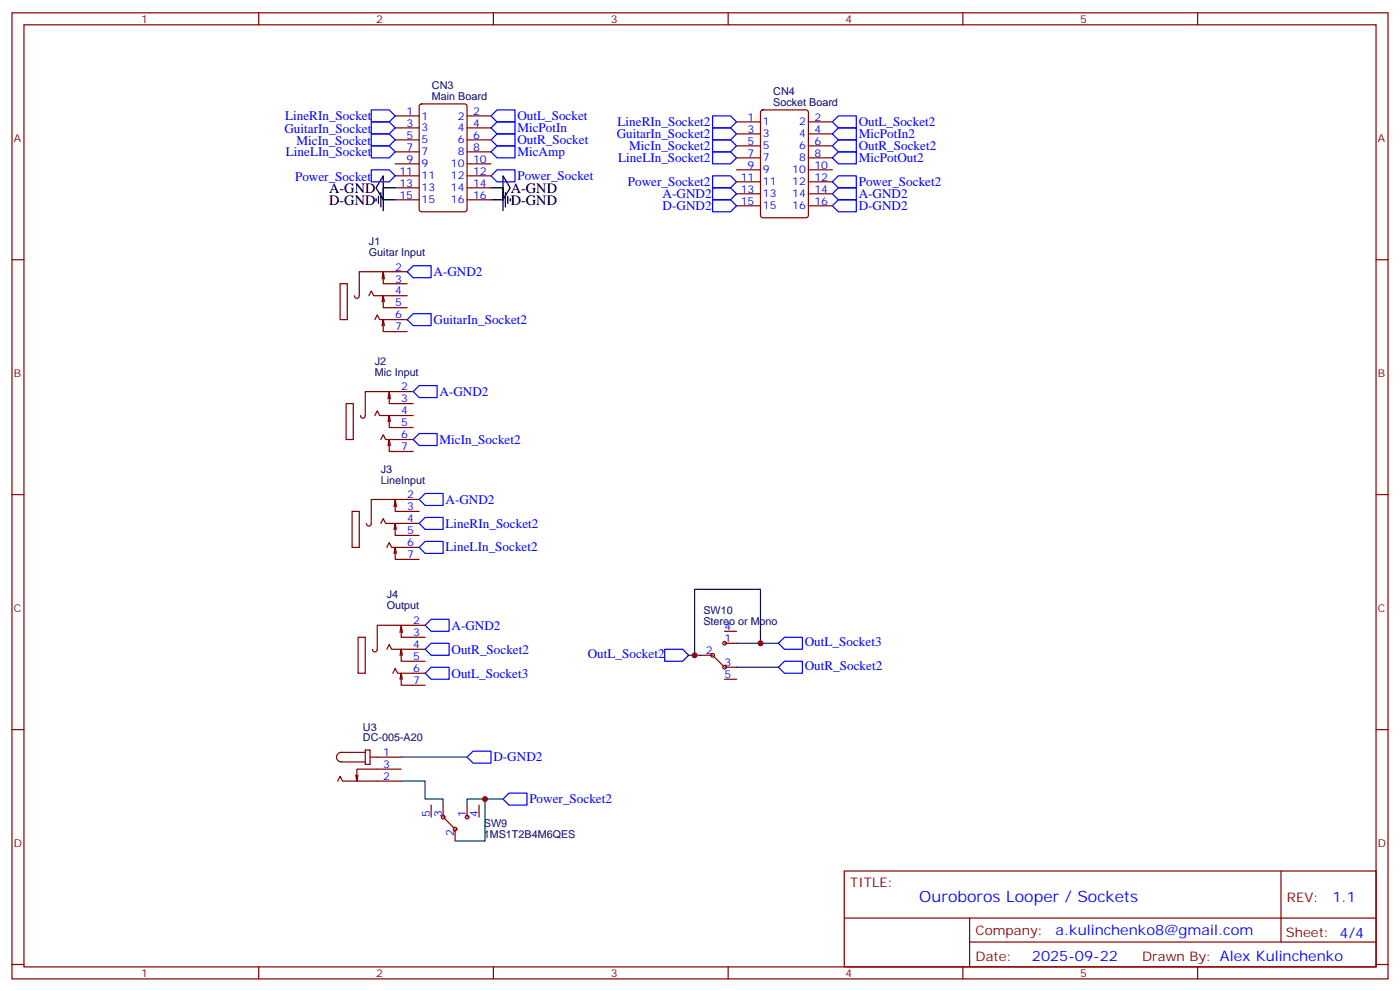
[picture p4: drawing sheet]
<svg xmlns="http://www.w3.org/2000/svg" width="412mm" height="292mm" viewBox="0 0 412 292" stroke-linecap="round" stroke-linejoin="round" font-family="sans-serif">
<g fill="none" stroke="#870000" stroke-width=".35">
<path d="M3.5 3.8h405.4v284.3h-405.4zM7.1 7.3h398.2v277.3h-398.2zM76.2 3.8v3.5M145.3 3.8v3.5M214.5 3.8v3.5M283.6 3.8v3.5M352.8 3.8v3.5M116.4 34.1h7.1M116.4 37.6h7.1M123.7 30.8l.5-.2h12.7l.6 .4 .1 30.6-.5 .7h-12.9l-.7-.4v-30.6zM137.6 34.1h7M137.6 37.6h7"/>
<path d="M217 35.9h7M217 39.4h7M224.2 32.6l.5-.3h12.7l.7 .5v30.6l-.4 .6-13 .1-.6-.5-.1-30.5zM238.1 35.9h7.1M238.1 39.4h7.1M116.4 41.2h7.1M116.4 44.7h7.1M116.4 48.2h7.1M116.4 51.8h7.1M116.4 55.3h7.1M116.4 58.8h7.1M137.6 41.2h7"/>
<path d="M137.6 44.7h7M137.6 48.2h7M137.6 51.8h7M137.6 55.3h7M137.6 58.8h7M217 42.9h7M217 46.5h7M217 50h7M217 53.5h7M217 57h7M238.1 42.9h7.1M238.1 46.5h7.1"/>
<path d="M238.1 50h7.1M238.1 53.5h7.1M238.1 57h7.1M3.5 76.4h3.6M112.9 80l-.4 2.1M119.9 80h-14.1l-.1 7.5a.69 .69 0 0 1-1.2 0l-.1-.5M217 60.6h7M238.1 60.6h7.1M405.3 76.4h3.6M100.2 83.5h2.1v10.6h-2.1zM108.7 87l.7-1.4 .7 1.4h9.8M110.4 94.1l.7-1.4 .7 1.4h8.1"/>
<path d="M112.5 88.8l.4-1.8v3.6h7M112.5 95.8l.4-1.7v3.5h7M112.9 87l.3 1.8M112.9 94.1l.3 1.7M113.2 82.1l-.3-2.1v3.5h7M102 118.8h2.1v10.6h-2.1zM114.7 115.3l-.4 2.1M115 117.4l-.3-2.1v3.5h7M121.7 115.3h-14.1l-.1 7.4a.69 .69 0 0 1-1.2 0l-.1-.4M110.4 122.3l.7-1.4 .7 1.4h9.9M112.2 129.4l.7-1.4 .7 1.4h8.1M114.3 124.1l.4-1.8v3.5h7"/>
<path d="M114.3 131.1l.4-1.7v3.5h7M114.7 122.3l.3 1.8M114.7 129.4l.3 1.7M3.5 145.6h3.6M103.7 150.5h2.1v10.6h-2.1zM112.2 154.1l.7-1.5 .7 1.5h9.9M116.1 155.8l.3-1.7v3.5h7.1M116.4 147l-.3 2.1M116.4 154.1l.4 1.7M116.8 149.1l-.4-2.1v3.5h7.1M123.5 147h-14.1l-.1 7.5a.69 .69 0 0 1-1.2 0l-.2-.4M405.3 145.6h3.6"/>
<path d="M113.9 161.1l.8-1.4 .7 1.4h8.1M116.1 162.9l.3-1.8v3.5h7.1M116.4 161.1l.4 1.8M105.5 187.6h2.1v10.6h-2.1zM113.9 191.1l.8-1.4 .7 1.4h9.8M115.7 198.2l.7-1.5 .7 1.5h8.1M117.8 192.9l.4-1.8v3.5h7M117.8 199.9l.4-1.7v3.5h7M118.2 184l-.4 2.2M118.2 191.1l.3 1.8M118.2 198.2l.3 1.7M118.5 186.2l-.3-2.2v3.6h7"/>
<path d="M125.2 184h-14.1l-.1 7.5a.69 .69 0 0 1-1.2 0l-.1-.4M206.4 192.9h3.5M210.3 193.2l2.8 2.8M213.4 196.4h3.6M213.4 189.3h3.6M213.4 185.8h3.6M213.4 199.9h3.6M3.5 214.7h3.6M405.3 214.7h3.6M99.5 229.9l.7-1.4 .7 1.4h17.3M105.5 228.1l-.4 1.8M107.6 220.7h1.4v4.3h-1.4z"/>
<path d="M107.6 221.4h-7.1a1.41 1.41 0 0 0-1.4 1.4 1.41 1.41 0 0 0 1.4 1.5h7.1M109 222.8h9.2M118.2 226.4h-13.1v3.5l-.3-1.8M127 237v3.5M130.5 237v3.5M137.6 237v3.5M141.1 237v3.5M130.9 240.8l2.8 2.9M134.1 244v3.5M248.7 256.4h156.6v28.2h-156.6zM377.3 256.4v20.9M248.7 270.2h156.5"/>
<path d="M285.6 277.3h119.6M285.6 270.2v14.1M3.5 283.9h3.6M76.2 284.6v3.5M145.3 284.6v3.5M214.5 284.6v3.5M283.6 284.6v3.5M352.8 284.6v3.5M405.3 283.9h3.6"/>
<circle cx="209.9" cy="192.9" r=".53"/>
<circle cx="213.4" cy="189.3" r=".53"/>
<circle cx="213.4" cy="196.4" r=".53"/>
<circle cx="130.5" cy="240.5" r=".53"/>
<circle cx="134.1" cy="244" r=".53"/>
<circle cx="137.6" cy="240.5" r=".53"/>
</g>
<g fill="none" stroke="#000" stroke-width=".35">
<path d="M110.8 58.5v.7M111.5 57.7v2.2M112.2 56.7v4.2M112.9 51.8v7l-2.1-3.5zM112.9 58.8h3.5M112.9 55.3h3.5M112.9 55.6v6.4M144.6 58.8h3.6M144.6 55.3h3.6M148.2 51.8l2.1 3.5-2.1 3.5zM148.2 55.6v6.4M148.9 56.7v4.2"/>
<path d="M149.6 57.7v2.2M150.3 58.5v.7"/>
</g>
<g fill="none" stroke="#00f" stroke-width=".35">
<path d="M109.4 32.3h5.3l1.7 1.8-1.7 1.8h-5.3zM109.4 35.9h5.3l1.7 1.7-1.7 1.8h-5.3zM109.4 39.4h5.3l1.7 1.8-1.7 1.7h-5.3zM144.6 37.6l1.8-1.7h5.3v3.5h-5.3zM146.4 32.3h5.3v3.6h-5.3l-1.8-1.8zM209.9 37.6h5.3l1.8 1.8-1.8 1.8h-5.3zM209.9 34.1h5.3l1.8 1.8-1.8 1.7h-5.3zM245.2 35.9l1.7-1.8h5.3v3.5h-5.3zM245.2 39.4l1.7-1.8h5.3v3.6h-5.3zM109.4 42.9h5.3l1.7 1.8-1.7 1.8h-5.3zM109.4 50h5.3l1.7 1.8-1.7 1.7h-5.3zM144.6 51.8l1.8-1.8h5.3v3.5h-5.3z"/>
<path d="M144.6 41.2l1.8-1.8h5.3v3.5h-5.3zM144.6 44.7l1.8-1.8h5.3v3.6h-5.3zM209.9 41.2h5.3l1.8 1.7-1.8 1.8h-5.3zM209.9 44.7h5.3l1.8 1.8-1.8 1.7h-5.3zM209.9 51.8h5.3l1.8 1.7-1.8 1.8h-5.3zM209.9 58.8h5.3l1.8 1.8-1.8 1.7h-5.3zM209.9 55.3h5.3l1.8 1.7-1.8 1.8h-5.3zM245.2 42.9l1.7-1.7h5.3v3.5h-5.3zM245.2 57l1.7-1.7h5.3v3.5h-5.3zM245.2 53.5l1.7-1.7h5.3v3.5h-5.3zM246.9 44.7h5.3v3.5h-5.3l-1.7-1.7zM119.9 80l1.8-1.8h5.3v3.5h-5.3z"/>
<path d="M245.2 60.6l1.7-1.8h5.3v3.5h-5.3zM119.9 94.1l1.8-1.8h5.3v3.5h-5.3zM121.7 115.3l1.8-1.8h5.3v3.5h-5.3zM121.7 129.4l1.8-1.8h5.3v3.5h-5.3zM123.5 154.1l1.7-1.8h5.3v3.5h-5.3zM123.5 147l1.7-1.8h5.3v3.6h-5.3zM123.5 161.1l1.7-1.8h5.3v3.6h-5.3zM125.2 184l1.8-1.7h5.3v3.5h-5.3zM125.2 198.2l1.8-1.8h5.3v3.5h-5.3zM125.2 191.1l1.8-1.8h5.3v3.6h-5.3zM195.8 191.1h5.3l1.7 1.8-1.7 1.7h-5.3zM229.3 189.3l1.8-1.7h5.3v3.5h-5.3z"/>
<path d="M231.1 194.6h5.3v3.6h-5.3l-1.8-1.8zM137.6 222.8l1.7-1.7h5.3v3.5h-5.3zM148.2 235.2l1.7-1.8h5.3v3.6h-5.3z"/>
</g>
<path d="M202.8 192.9h3.6M217 189.3h12.3M217 196.4h12.3M224 189.3v-15.8h-19.4v19.4M118.2 229.9h7v5.3h5.3v1.8M118.2 222.8h19.4M142.9 235.2v12.3h-8.8M148.2 235.2h-10.6v1.8" fill="none" stroke="#008700" stroke-width=".35"/>
<g fill="#c00">
<circle cx="204.6" cy="192.9" r=".88"/>
<circle cx="224" cy="189.3" r=".88"/>
<circle cx="142.9" cy="235.2" r=".88"/>
</g>
<text font-size="4.6" fill="#00f" x="270.8" y="265.4">Ouroboros Looper / Sockets</text>
<g font-size="4.2">
<text x="97" y="56.7">A-GND</text>
<text x="150.5" y="56.8">A-GND</text>
<text x="97" y="60.2">D-GND</text>
<text x="150.5" y="60.3">D-GND</text>
</g>
<g font-size="4.2" fill="#00f">
<text x="392.5" y="265.6">1.1</text>
<text x="310.9" y="275.2">a.kulinchenko8@gmail.com</text>
<text x="304" y="283">2025-09-22</text>
</g>
<g font-size="3.9" fill="#00f">
<text x="84" y="35.5">LineRIn_Socket</text>
<text x="152.4" y="35.4">OutL_Socket</text>
<text x="83.8" y="39.1">GuitarIn_Socket</text>
<text x="152.4" y="39">MicPotIn</text>
<text x="181.7" y="40.7">GuitarIn_Socket2</text>
<text x="181.9" y="37.1">LineRIn_Socket2</text>
<text x="252.9" y="40.7">MicPotIn2</text>
<text x="252.9" y="37.1">OutL_Socket2</text>
<text x="84.2" y="46">LineLIn_Socket</text>
<text x="87.3" y="42.6">MicIn_Socket</text>
<text x="152.4" y="42.4">OutR_Socket</text>
<text x="152.4" y="45.9">MicAmp</text>
<text x="182.1" y="47.7">LineLIn_Socket2</text>
<text x="185.3" y="44.2">MicIn_Socket2</text>
<text x="252.9" y="44.2">OutR_Socket2</text>
<text x="252.9" y="47.7">MicPotOut2</text>
<text x="86.9" y="53.2">Power_Socket</text>
<text x="152.4" y="52.9">Power_Socket</text>
<text x="184.9" y="54.8">Power_Socket2</text>
<text x="195.2" y="58.4">A-GND2</text>
<text x="252.9" y="58.3">A-GND2</text>
<text x="252.9" y="54.8">Power_Socket2</text>
<text x="195.2" y="61.9">D-GND2</text>
<text x="252.9" y="61.8">D-GND2</text>
<text x="127.7" y="81.2">A-GND2</text>
<text x="127.7" y="95.3">GuitarIn_Socket2</text>
<text x="129.5" y="116.5">A-GND2</text>
<text x="129.5" y="130.6">MicIn_Socket2</text>
<text x="131.2" y="148.3">A-GND2</text>
<text x="131.2" y="155.3">LineRIn_Socket2</text>
<text x="131.2" y="162.3">LineLIn_Socket2</text>
<text x="133" y="185.3">A-GND2</text>
<text x="237.1" y="190.1">OutL_Socket3</text>
<text x="133" y="192.4">OutR_Socket2</text>
<text x="173.1" y="193.7">OutL_Socket2</text>
<text x="237.1" y="197.2">OutR_Socket2</text>
<text x="133" y="199.4">OutL_Socket3</text>
<text x="145.3" y="224.1">D-GND2</text>
<text x="155.9" y="236.4">Power_Socket2</text>
</g>
<g font-size="3.9" fill="#800">
<text x="250.5" y="260.9">TITLE:</text>
<text x="379.1" y="265.6">REV:</text>
<text x="287.4" y="275.1">Company:</text>
<text x="378.7" y="275.8">Sheet: 4/4</text>
<text x="287.4" y="282.8">Date:</text>
<text x="336.4" y="282.9">Drawn By: Alex Kulinchenko</text>
</g>
<g font-size="3.2" fill="#800">
<text x="41.6" y="6.8">1</text>
<text x="110.8" y="6.8">2</text>
<text x="179.9" y="6.8">3</text>
<text x="249.1" y="6.8">4</text>
<text x="318.2" y="6.8">5</text>
<text x="4.1" y="41.9">A</text>
<text x="405.9" y="41.9">A</text>
<text x="4.1" y="111">B</text>
<text x="405.9" y="111">B</text>
<text x="4.1" y="180.2">C</text>
<text x="405.9" y="180.2">C</text>
<text x="4.1" y="249.3">D</text>
<text x="405.9" y="249.3">D</text>
<text x="41.6" y="287.6">1</text>
<text x="110.8" y="287.6">2</text>
<text x="179.9" y="287.6">3</text>
<text x="249.1" y="287.6">4</text>
<text x="318.2" y="287.6">5</text>
</g>
<g font-size="3.2" fill="#000080">
<text x="127.2" y="29.4">Main Board</text>
<text x="127.2" y="26.2">CN3</text>
<text x="227.8" y="28">CN4</text>
<text x="227.8" y="31.2">Socket Board</text>
<text x="108.7" y="75.3">Guitar Input</text>
<text x="108.7" y="72.1">J1</text>
<text x="110.4" y="107.3">J2</text>
<text x="110.4" y="110.6">Mic Input</text>
<text x="112.2" y="142.3">LineInput</text>
<text x="112.2" y="139.1">J3</text>
<text x="114" y="179.4">Output</text>
<text x="114" y="176.1">J4</text>
<text x="207.2" y="184">Stereo or Mono</text>
<text x="207.2" y="180.8">SW10</text>
<text x="106.9" y="215.1">U3</text>
<text x="106.9" y="218.2">DC-005-A20</text>
<text x="142.5" y="243.4">SW9</text>
<text x="142.5" y="246.6">1MS1T2B4M6QES</text>
</g>
<g font-size="3.2" fill="#00f">
<text x="119.7" y="33.8">1</text>
<text x="124.2" y="35.2">1</text>
<text x="134.9" y="35.2">2</text>
<text x="139.3" y="33.8">2</text>
<text x="220.2" y="35.5">1</text>
<text x="239.9" y="35.5">2</text>
<text x="119.7" y="37.3">3</text>
<text x="119.7" y="40.8">5</text>
<text x="124.2" y="38.7">3</text>
<text x="134.9" y="38.7">4</text>
<text x="139.3" y="37.3">4</text>
<text x="139.3" y="40.8">6</text>
<text x="220.2" y="39.1">3</text>
<text x="224.7" y="36.9">1</text>
<text x="224.7" y="40.5">3</text>
<text x="235.4" y="36.9">2</text>
<text x="235.4" y="40.5">4</text>
<text x="239.9" y="39.1">4</text>
<text x="119.7" y="44.3">7</text>
<text x="119.7" y="47.9">9</text>
<text x="124.2" y="42.2">5</text>
<text x="124.2" y="45.8">7</text>
<text x="134.9" y="42.2">6</text>
<text x="134.9" y="45.8">8</text>
<text x="139.3" y="44.3">8</text>
<text x="139.3" y="47.9">10</text>
<text x="220.2" y="42.6">5</text>
<text x="220.2" y="46.1">7</text>
<text x="224.7" y="44">5</text>
<text x="224.7" y="47.5">7</text>
<text x="235.4" y="44">6</text>
<text x="235.4" y="47.5">8</text>
<text x="239.9" y="42.6">6</text>
<text x="239.9" y="46.1">8</text>
<text x="117.7" y="51.4">11</text>
<text x="124.2" y="49.3">9</text>
<text x="124.2" y="52.8">11</text>
<text x="132.8" y="49.3">10</text>
<text x="132.8" y="52.8">12</text>
<text x="139.3" y="51.4">12</text>
<text x="218.2" y="53.2">11</text>
<text x="220.2" y="49.6">9</text>
<text x="224.7" y="51">9</text>
<text x="233.4" y="51">10</text>
<text x="239.9" y="49.6">10</text>
<text x="239.9" y="53.2">12</text>
<text x="117.7" y="54.9">13</text>
<text x="117.7" y="58.5">15</text>
<text x="124.2" y="56.3">13</text>
<text x="124.2" y="59.9">15</text>
<text x="132.8" y="56.3">14</text>
<text x="132.8" y="59.9">16</text>
<text x="139.3" y="54.9">14</text>
<text x="139.3" y="58.5">16</text>
<text x="218.2" y="56.7">13</text>
<text x="224.7" y="54.6">11</text>
<text x="224.7" y="58.1">13</text>
<text x="233.4" y="54.6">12</text>
<text x="233.4" y="58.1">14</text>
<text x="239.9" y="56.7">14</text>
<text x="218.2" y="60.2">15</text>
<text x="224.7" y="61.6">15</text>
<text x="233.4" y="61.6">16</text>
<text x="239.9" y="60.2">16</text>
<text x="116.4" y="79.6">2</text>
<text x="116.4" y="83.1">3</text>
<text x="116.4" y="86.7">4</text>
<text x="116.4" y="90.2">5</text>
<text x="116.4" y="93.7">6</text>
<text x="116.4" y="97.3">7</text>
<text x="118.2" y="114.9">2</text>
<text x="118.2" y="118.4">3</text>
<text x="118.2" y="122">4</text>
<text x="118.2" y="125.5">5</text>
<text x="118.2" y="129">6</text>
<text x="118.2" y="132.5">7</text>
<text x="119.9" y="146.6">2</text>
<text x="119.9" y="150.2">3</text>
<text x="119.9" y="153.7">4</text>
<text x="119.9" y="157.2">5</text>
<text x="119.9" y="160.8">6</text>
<text x="119.9" y="164.3">7</text>
<text x="121.7" y="183.7">2</text>
<text x="213.4" y="185.5">4</text>
<text x="121.7" y="187.2">3</text>
<text x="121.7" y="190.7">4</text>
<text x="213.4" y="189">1</text>
<text x="121.7" y="194.3">5</text>
<text x="121.7" y="197.8">6</text>
<text x="207.9" y="192.5">2</text>
<text x="213.4" y="196">3</text>
<text x="121.7" y="201.3">7</text>
<text x="213.4" y="199.6">5</text>
<text x="112.9" y="222.5">1</text>
<text x="112.9" y="226">3</text>
<text x="112.9" y="229.6">2</text>
<text x="126.6" y="240.5" transform="rotate(-90 126.6 240.5)">5</text>
<text x="130.2" y="240.5" transform="rotate(-90 130.2 240.5)">3</text>
<text x="137.2" y="240.5" transform="rotate(-90 137.2 240.5)">1</text>
<text x="140.8" y="240.5" transform="rotate(-90 140.8 240.5)">4</text>
<text x="133.7" y="246" transform="rotate(-90 133.7 246)">2</text>
</g>
</svg>
